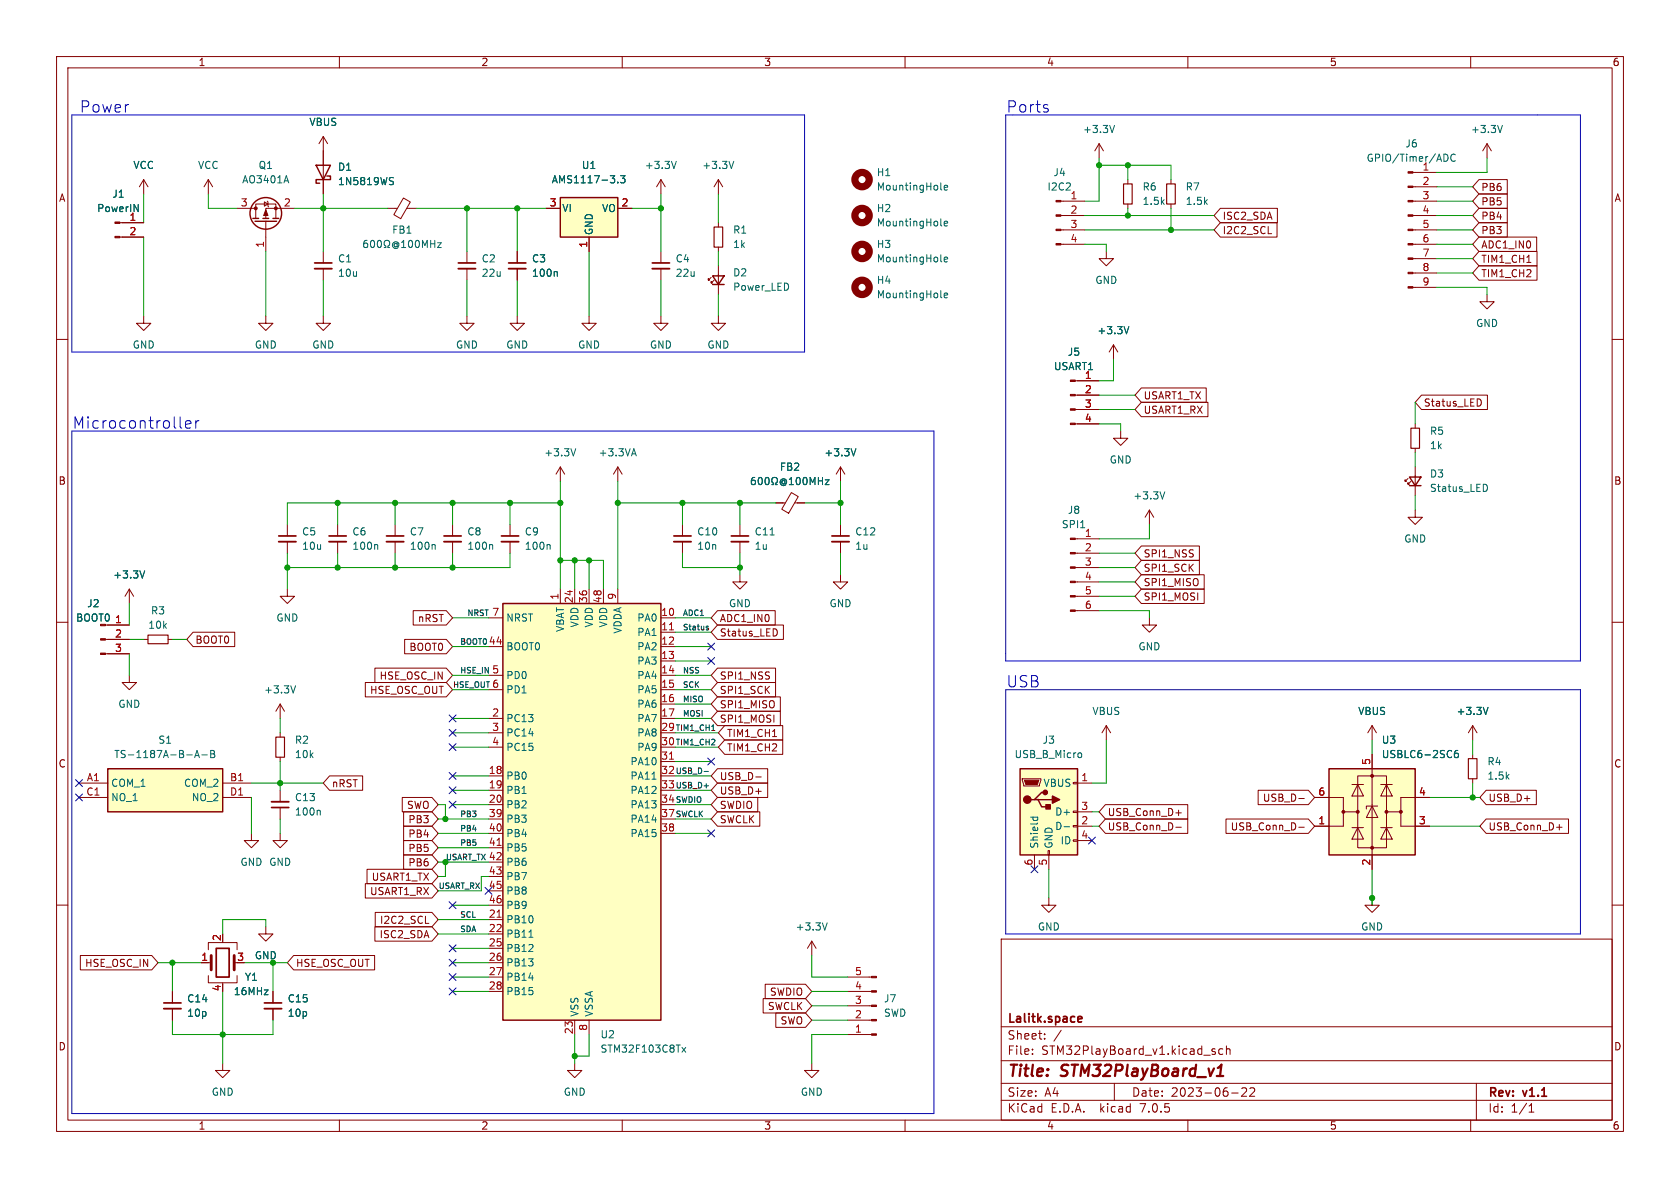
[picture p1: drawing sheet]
<svg xmlns="http://www.w3.org/2000/svg" width="297mm" height="210mm" viewBox="0 0 297 210" stroke-linecap="round" stroke-linejoin="round" font-family="sans-serif">
<g fill="none" stroke="#840000" stroke-width=".18">
<path d="M10 10h277v190h-277zM12 12h273v186h-273zM60 10v2M110 10v2M160 10v2M210 10v2M260 10v2M21.2 39.4h4.2M25.4 31.8l-.8 1.2M25.4 31.8v2.5M25.4 31.8l.8 1.2M36.8 31.8l-.7 1.2"/>
<path d="M36.8 31.8v2.5M36.8 31.8l.8 1.2M41.9 36.8h3.3M45.2 38.6v-2.5h3.6v2.5M46.7 35.7l.7 .4-.7 .3zM47 39.1v5.4M47.2 35.6l.2 .1v.7l.1 .2M52.1 36.8h-5.1v1.8M57.1 24.1v10.2M57.1 24.1l-.7 1.3M57.1 24.1l.8 1.3M68.6 36.8h1.6"/>
<path d="M71.3 35l1.2 .7-1.7 3-1.2-.8zM71.9 36.8h1.8M96.5 36.8h2.6M109.2 36.8h2.6M116.8 31.8v2.5M116.8 31.8l-.7 1.2M116.8 31.8l.8 1.2M127 31.8v2.5M127 39.4v.7M127 31.8l-.8 1.2M127 31.8l.8 1.2M187.6 38.1h4.2"/>
<path d="M187.6 35.6h4.2M194.3 25.4l-.8 1.3M194.3 25.4v2.5M194.3 25.4l.8 1.3M199.4 31.8v.7M199.4 36.1v.7M207 31.8v.7M207 36.1v.7M215.7 39.4h10.1v2.5h-10.1l-1.1-1.3zM215.7 36.8h10.1v2.6h-10.1l-1.1-1.3zM249.8 38.1h4.2M249.8 35.6h4.2"/>
<path d="M249.8 33h4.2M249.8 30.5h4.2M261.5 36.8h5v2.6h-5l-1.2-1.3zM261.5 39.4h5v2.5h-5l-1.2-1.3zM261.5 34.3h5v2.5h-5l-1.2-1.2zM261.5 31.7h5v2.6h-5l-1.2-1.3zM262.9 25.4l-.8 1.3M262.9 25.4v2.5M262.9 25.4l.8 1.3M10 60h2M21.2 41.9h4.2M25.4 55.9v1.3h1.3l-1.3 1.2-1.3-1.2h1.3"/>
<path d="M47 55.9v1.3h1.3l-1.3 1.2-1.3-1.2h1.3M57.1 55.9v1.3h1.3l-1.3 1.2-1.2-1.2h1.2M57.1 44.5v2M57.1 47.5v2M82.5 55.9v1.3h1.3l-1.3 1.2-1.2-1.2h1.2M82.5 44.5v2M82.5 47.5v2M91.4 55.9v1.3h1.3l-1.3 1.2-1.2-1.2h1.2M91.4 44.5v2M91.4 47.5v2M104.1 55.9v1.3h1.3l-1.3 1.2-1.2-1.2h1.2M104.1 41.9v2.6"/>
<path d="M116.8 55.9v1.3h1.3l-1.3 1.2-1.2-1.2h1.2M116.8 44.5v2M116.8 47.5v2M125.7 49l-.5 .5v-.2v.2h.3M126.2 49.5l-.5 .5v-.2v.2h.3M127 55.9v1.3h1.3l-1.3 1.2-1.3-1.2h1.3M127 43.7v.8M127 47v5.1M187.6 43.2h4.2M187.6 40.6h4.2M195.6 44.5v1.2h1.2l-1.2 1.3-1.3-1.3h1.3M224.2 41.3h.6"/>
<path d="M249.8 43.2h4.2M249.8 40.6h4.2M249.8 50.8h4.2M249.8 48.3h4.2M249.8 45.7h4.2M261.5 47h10.2v2.5h-10.2l-1.2-1.2zM261.5 41.9h10.2v2.6h-10.2l-1.2-1.3zM261.5 44.4h10.2v2.6h-10.2l-1.2-1.3zM262.9 52.1v1.2h1.3l-1.3 1.3-1.3-1.3h1.3M269.9 46.4h.7M285 60h2M190.1 74.9h4.2"/>
<path d="M190.1 72.4h4.2M190.1 69.9h4.2M190.1 67.3h4.2M196.8 61l-.7 1.2M196.8 61v2.5M196.8 61l.8 1.2M198.1 76.2v1.3h1.3l-1.3 1.2-1.3-1.2h1.3M201.8 68.6h11.4v2.5h-11.4l-1.1-1.2zM201.8 71.1h11.7v2.6h-11.7l-1.1-1.3zM250.2 74.9v.8M250.2 79.2v.8M251.3 69.8h11.7v2.6h-11.7l-1.1-1.3z"/>
<path d="M261.5 70.5a.68 .68 0 0 1 .4 .7 .68 .68 0 0 1-.4 .6M50.8 92.7v2M50.8 95.8v2M59.7 92.7v2M59.7 95.8v2M69.8 92.7v2M69.8 95.8v2M80 92.7v2M80 95.8v2M90.2 92.7v2M90.2 95.8v2M99.1 82.6l-.8 1.2"/>
<path d="M99.1 82.6v2.5M99.1 82.6l.7 1.2M109.2 82.6l-.7 1.2M109.2 82.6v2.5M109.2 82.6l.8 1.2M120.6 92.7v2M120.6 95.8v2M130.8 92.7v2M130.8 95.8v2M137.2 88.9h1.6M139.9 87.1l1.2 .7-1.7 2.9-1.2-.7zM140.5 88.9h1.7"/>
<path d="M148.6 82.6l-.8 1.2M148.6 82.6v2.5M148.6 92.7v2M148.6 95.8v2M148.6 82.6l.8 1.2M190.1 97.8h4.2M190.1 95.3h4.2M201.8 99.1h10.2v2.5h-10.2l-1.1-1.3zM201.8 96.5h10.2v2.6h-10.2l-1.1-1.3zM203.2 90.2l-.8 1.2M203.2 90.2v2.5M203.2 90.2l.8 1.2"/>
<path d="M248.9 84.6l-.5 .5v-.3v.3h.3M249.4 85.1l-.5 .5v-.3v.3h.3M250.2 90.2v1.2h1.3l-1.3 1.3-1.3-1.3h1.3M250.2 82.6v5M10 110h2M18.6 113h4.3M18.6 115.6h4.3M19 110.5h3.9M22.9 119.4v1.3h1.2l-1.2 1.2-1.3-1.2h1.3M22.9 104.1l-.8 1.3M22.9 104.1v2.6M22.9 104.1l.7 1.3"/>
<path d="M25.4 113h.8M29.7 113h.8M34.1 111.8h7.4v2.5h-7.4l-1.1-1.3zM50.8 104.1v1.3h1.3l-1.3 1.3-1.3-1.3h1.3M66.3 118.1h12.6l1.1 1.3-1.1 1.3h-12.6zM71.5 113h7.4l1.1 1.3-1.1 1.3h-7.4zM73 107.9h5.9l1.1 1.3-1.1 1.3h-5.9zM86.4 109.2h2.5M86.4 114.3h2.5M86.4 119.4h2.5M99.1 104.1v2.6M101.6 104.1v2.6"/>
<path d="M104.1 104.1v2.6M106.7 104.1v2.6M109.2 104.1v2.6M116.8 109.2h2.6M116.8 111.8h2.6M116.8 114.3h2.6M116.8 116.8h2.6M116.8 119.4h2.6M126.8 118.1h10.3v2.6h-10.3l-1.1-1.3zM126.8 110.5h11.7v2.5h-11.7l-1.1-1.2zM126.8 107.9h10.2v2.6h-10.2l-1.1-1.3zM130.8 101.6v1.3h1.3l-1.3 1.2-1.3-1.2h1.3"/>
<path d="M137 111.2a.68 .68 0 0 1 .4 .6 .68 .68 0 0 1-.4 .6M148.6 101.6v1.3h1.3l-1.3 1.2-1.3-1.2h1.3M190.1 108h4.2M190.1 105.4h4.2M190.1 102.9h4.2M190.1 100.3h4.2M201.8 104.1h11.1v2.6h-11.1l-1.1-1.3zM201.8 101.6h11.1v2.5h-11.1l-1.1-1.2zM203.2 109.2v1.3h1.3l-1.3 1.3-1.3-1.3h1.3M285 110h2M14 138.4h5M39.4 138.4h5"/>
<path d="M49.5 124.5v2.5M49.5 129.5v.8M49.5 133.9v.7M49.5 139.7v2M49.5 124.5l-.7 1.2M49.5 124.5l.8 1.2M58.3 137.2h5.8v2.5h-5.8l-1.2-1.3zM64.6 120.6h14.3l1.1 1.3-1.1 1.3h-14.3zM86.4 121.9h2.5M86.4 127h2.5M86.4 137.2h2.5M86.4 139.7h2.5"/>
<path d="M86.4 129.5h2.5M86.4 132.1h2.5M116.8 121.9h2.6M116.8 124.5h2.6M116.8 127h2.6M116.8 137.2h2.6M116.8 139.7h2.6M116.8 129.5h2.6M116.8 132.1h2.6M116.8 134.6h2.6M126.8 138.4h8.9v2.6h-8.9l-1.1-1.3zM126.8 135.9h8.9v2.5h-8.9l-1.1-1.2z"/>
<path d="M126.8 123.2h11.2v2.5h-11.2l-1.1-1.2zM126.8 120.6h10.3v2.6h-10.3l-1.1-1.3zM126.8 125.7h11.2v2.6h-11.2l-1.1-1.3zM128.1 128.3h10.3v2.5h-10.3l-1.1-1.3zM128.1 130.8h10.3v2.6h-10.3l-1.1-1.3zM133.6 137.3h1M136.6 130.2h.7M180.7 137.7h3.3v.2l-.2 1h-2.8zM189.7 138.3h.8v.3h-.8zM190.5 138.4h2.5M195.6 128.3l-.8 1.2M195.6 128.3v2.5"/>
<path d="M195.6 128.3l.7 1.2M222.4 139.7h8.9l1.1 1.3-1.1 1.2h-8.9zM239 138.7h2M240 137.2h5.1v12.7h-5.1zM240 138.7l1 2h-2zM242.6 128.3l-.8 1.2M242.6 128.3v2.5M242.6 133.4v20.3M242.6 128.3l.7 1.2M244.1 138.7h2M245.1 138.7l1 2h-2zM260.3 128.3v2.5"/>
<path d="M260.3 133.4v.7M260.3 137.7v.7M260.3 128.3l-.7 1.2M260.3 128.3l.8 1.2M262.7 139.7h8.9v2.5h-8.9l-1.1-1.2zM10 160h2M14 141h5M39.4 141h5M44.4 147.3v1.3h1.3l-1.3 1.3-1.2-1.3h1.2M49.5 147.3v1.3h1.3l-1.3 1.3-1.2-1.3h1.2M49.5 142.7v2.1M64.6 156.2h11.8l1.1 1.3-1.1 1.3h-11.8z"/>
<path d="M64.9 153.7h11.5l1.1 1.2-1.1 1.3h-11.5zM71.1 141h5.3l1.1 1.2-1.1 1.3h-5.3zM71.4 146h5l1.1 1.3-1.1 1.3h-5zM71.4 148.6h5l1.1 1.3-1.1 1.2h-5zM71.4 143.5h5l1.1 1.3-1.1 1.3h-5zM71.4 151.1h5l1.1 1.3-1.1 1.3h-5zM86.4 142.2h2.5M86.4 144.8h2.5M86.4 147.3h2.5M86.4 149.9h2.5M86.4 152.4h2.5M86.4 154.9h2.5"/>
<path d="M86.4 157.5h2.5M116.8 142.2h2.6M116.8 144.8h2.6M116.8 147.3h2.6M126.8 143.5h7.5v2.6h-7.5l-1.1-1.3zM126.8 141h7.2v2.5h-7.2l-1.1-1.3zM182.9 151.1v2.6M185.3 150.4h.2v.7h-.2zM185.4 158.8v1.2h1.3l-1.3 1.3-1.3-1.3h1.3M185.4 151.1v2.6M189.7 148.5h.8v.2h-.8zM189.7 145.9h.8v.3h-.8z"/>
<path d="M189.7 143.4h.8v.2h-.8zM190.5 146.1h2.5M190.5 143.5h2.5M190.5 148.6h2.5M195.4 144.8h14.6v2.5h-14.6l-1.1-1.2zM195.4 142.2h14.6v2.6h-14.6l-1.1-1.3zM207.9 146.2h.9M207.9 143.7h.9M216.7 144.8h14.6l1.1 1.3-1.1 1.2h-14.6zM229.6 146.2h1M229.6 141.2h1M232.4 141h5.1v2.5h2.5"/>
<path d="M237.5 143.5v2.6h-5.1M239 146.3h2M240 146.3l1 2h-2zM242.6 158.8v1.2h1.2l-1.2 1.3-1.3-1.3h1.3M242.6 142.5l1 2h-2zM243.6 142.5h-2v.5M244.1 146.3h2M245.1 146.3l1 2h-2zM247.6 143.5v2.6h5.1M252.7 141h-5.1v2.5h-2.5M262.7 144.8h14.6v2.5h-14.6l-1.1-1.2zM275.2 146.2h1"/>
<path d="M285 160h2M14.2 168.9h12.6l1.1 1.3-1.1 1.3h-12.6zM30.5 175.3v2M30.5 178.3v2M35.6 170.2h1.7M36.8 172.5v1.2h5.1v-1.2M36.8 167.9v-1.3h5.1v1.3M39.4 173.7v.3M47 163.8v1.3h1.3l-1.3 1.3-1.3-1.3h1.3M48.3 175.3v2M48.3 178.3v2M51.9 168.9h14.3v2.6h-14.3l-1.1-1.3z"/>
<path d="M66.3 163.8h10.1l1.1 1.3-1.1 1.3h-10.1zM66.3 161.3h10.1l1.1 1.3-1.1 1.2h-10.1zM86.4 172.7h2.5M86.4 175.3h2.5M86.4 170.2h2.5M86.4 162.6h2.5M86.4 165.1h2.5M86.4 167.6h2.5M86.4 160h2.5M134.9 176.5h7.5l1.1 1.3-1.1 1.3h-7.5zM135.3 174h7.1l1.1 1.3-1.1 1.2h-7.1zM137.2 179.1h5.2l1.1 1.2-1.1 1.3h-5.2z"/>
<path d="M143.5 166.4l-.8 1.2M143.5 166.4v2.5M143.5 166.4l.8 1.2M149.9 172.7h4.2M149.9 175.3h4.2M149.9 177.8h4.2M177 166h108v32h-108zM39.4 188v1.2h1.2l-1.2 1.3-1.3-1.3h1.3M60 198v2M101.6 188v1.2h1.3l-1.3 1.3-1.3-1.3h1.3M101.6 180.3v2.6M104.1 180.3v2.6"/>
<path d="M110 198v2M143.5 188v1.2h1.3l-1.3 1.3-1.3-1.3h1.3M149.9 180.3h4.2M149.9 182.9h4.2M160 198v2M177 194.5h108M177 191.5h108M177 187.5h108M177 181.5h108M182.5 186.3v.1M182.5 185.5v.1M184.7 183.6v.1"/>
<path d="M184.7 182.8v.1M187.6 182.1l-1.3 2M197 191.5v3M210 198v2M214.8 185.5l-.3-.1-.3 .2 .1 .2 .5 .2v.3h-.6M216.2 185.5l-.5-.1-.2 .3v.4l.1 .2h.6M216.8 185.5l.2-.1 .4 .1 .1 .9M216.8 184.9v1.5M217.7 193.2h1.2M219.5 192.4l.6-.1 .2 .1 .1 .3-.9 1.1h.9M221 192.4l.5-.1 .2 .1 .1 .3-.9 1.1h.9M260 198v2"/>
<path d="M261 191.5v6.5M270.3 196.6h.9M270.3 195.5l.4-.4v1.5"/>
</g>
<path d="M215.1 190.2h1.2M215.7 188.5l.2-.3-.2 2" fill="none" stroke="#840000" stroke-width=".4"/>
<g fill="none" stroke="#840000" stroke-width=".3">
<path d="M55.6 46.5h3.1M81 46.5h3.1M89.9 46.5h3.1M115.3 46.5h3.1M49.3 94.7h3M58.2 94.7h3M68.3 94.7h3.1M78.5 94.7h3M88.6 94.7h3.1M119.1 94.7h3.1M129.3 94.7h3M147.1 94.7h3"/>
<path d="M48 142.7h3.1M29 177.3h3M38.2 167.6h2.3v5.1h-2.3zM46.7 177.3h3.1M190.6 179.8l.5-.1 .2 .3-.7 .2M190.6 180.6h.6"/>
</g>
<g fill="none" stroke="#006464" stroke-width=".18">
<path d="M23.7 36.1l.7 1.3v-1.3M50.6 31.1l.4 1.2M69.1 32l.3 .1 .2 .3-.3 .2h-.3M69.1 31.4h.5M109.2 32.2v.1M109.7 31.1h.8l-.4 .4 .3 .2v.5l-.2 .1-.5-.1M119.6 28.5l-.5 1.3M129.7 28.5l-.4 1.3M166.4 33.5l.1 .1M166.4 39.9h.1M166.9 33.2l.6-.1v-.3h-.4l-.2 .1 .1 .6h.5M166.9 39.5l.6-.1v-.2l-.4-.1-.2 .2 .1 .6h.5"/>
<path d="M197 22.2l-.4 1.2M255.6 27.2a.68 .68 0 0 1 .4 .7 .68 .68 0 0 1-.4 .6M257.3 27.4a.6 .6 0 0 0-.9 .4 .6 .6 0 0 0 .6 .7l.3-.1M265.6 22.2l-.4 1.2M64.9 42.5l-.4 .1a.85 .85 0 0 0 0 1.2l.5-.2v-.4l-.2-.2h-.4l-.1 .2M65.6 42.6l.2-.1a.68 .68 0 0 1 .4 .6 .68 .68 0 0 1-.4 .7l-.2-.2-.1-.3zM66.8 42.6l.2-.1a.68 .68 0 0 1 .4 .6 .68 .68 0 0 1-.4 .7l-.2-.2-.1-.3zM67.9 43.8h.3v-.3a.54 .54 0 0 1-.3-.7 .54 .54 0 0 1 .8-.2 .58 .58 0 0 1-.1 .9v.3h.3M70.2 43.2a.31 .31 0 0 0-.4-.1 .31 .31 0 0 0 0 .5 .31 .31 0 0 0 .4-.1M70.2 43v.5M70.2 43.5l.1 .1a.55 .55 0 0 0-.3-.9 .55 .55 0 0 0-.6 .6 .61 .61 0 0 0 .3 .6 .61 .61 0 0 0 .7-.1M71 43.8h.7"/>
<path d="M71 42.9l.4-.4v1.3M72.3 42.6l.2-.1a.68 .68 0 0 1 .5 .6 .68 .68 0 0 1-.5 .7l-.2-.2-.1-.3zM73.5 42.6l.2-.1a.68 .68 0 0 1 .5 .6 .68 .68 0 0 1-.5 .7l-.2-.2-.1-.3zM74.7 43.8v-1.3l.4 .9 .4-.9v1.3M76.1 42.5v1.3M76.1 43.1h.8M76.9 42.5v1.3M77.3 42.9h.7l-.7 .9h.7M98.3 48l.2 .2v.6M166.4 52.6h.1M166.4 46.2l.1 .1M166.9 45.9l.6-.1v-.3h-.4l-.2 .1 .1 .6h.5"/>
<path d="M166.9 52.2l.6-.1v-.2l-.4-.1-.2 .2 .1 .6h.5M199.6 57.7l-.5 1.3M101.8 79.3l-.4 1.3M112.1 79.3l.4 1.3M151.3 79.3l-.4 1.3M66.6 96.3l.2 .1v.7M76.8 96.3l.1 .1v.7M86.9 96.3l.2 .1v.7M97.1 96.3l.2 .1v.7M111.8 80.2h.6M133.4 84.4l-.3 .1a.85 .85 0 0 0 0 1.2l.4-.2 .1-.4-.3-.2h-.4l-.1 .2M134.2 84.5l.1-.1a.68 .68 0 0 1 .5 .6 .68 .68 0 0 1-.5 .7l-.1-.2-.2-.3z"/>
<path d="M135.4 84.5l.1-.1a.68 .68 0 0 1 .5 .6 .68 .68 0 0 1-.5 .7l-.1-.2-.2-.3zM136.5 85.7h.3v-.3a.54 .54 0 0 1-.3-.7 .54 .54 0 0 1 .7-.2 .58 .58 0 0 1-.1 .9v.3h.3M138.8 85.1a.31 .31 0 0 0-.5-.1 .31 .31 0 0 0 0 .5 .31 .31 0 0 0 .5-.1M138.8 84.9v.5M138.8 85.4l.1 .1a.55 .55 0 0 0-.3-.9 .55 .55 0 0 0-.7 .6 .61 .61 0 0 0 .4 .6 .61 .61 0 0 0 .6-.1M139.5 85.7h.8M139.5 84.8l.4-.4v1.3M140.9 84.5l.2-.1a.68 .68 0 0 1 .4 .6 .68 .68 0 0 1-.4 .7l-.2-.2-.1-.3zM142.1 84.5l.2-.1a.68 .68 0 0 1 .4 .6 .68 .68 0 0 1-.4 .7 .84 .84 0 0 1-.2-1.2zM143.2 85.7v-1.3l.5 .9 .4-.9v1.3M144.7 84.4v1.3M144.7 85h.7"/>
<path d="M145.4 84.4v1.3M145.9 84.8h.7l-.7 .9h.7M191 93.3h.8M205.9 86.9l-.4 1.3M262.5 85.6a.68 .68 0 0 1 .5 .6 .68 .68 0 0 1-.5 .7M25.6 100.9l-.4 1.3M33 133.4h1M34.4 133.9l.4-1.2 .5 1.2M34.5 133.6h.6M35.7 133.4h.9M37.3 132.7h.4l.2 .2-.2 .4 .2 .1 .1 .3-.3 .2h-.4zM37.3 133.3h.4"/>
<path d="M52.3 121.2l-.5 1.3M190.8 133.1h.3l.1 .2v.5l-.4 .1M257.7 132.7h-.3a.86 .86 0 0 0 0 1.2l.4-.1v-.4l-.2-.3-.4 .1-.1 .2M263.1 125l-.5 1.3M56.4 143.2l.2 .2v.7M182.2 144.5h1.3M182.7 144.5l-.1 .3M183.4 144.5l.1 .3M188.1 146.1h1M93.5 165.7h.7M146.2 163.1l-.4 1.3M120.6 185.2l.6 .8"/>
<path d="M121.2 185.2l-.6 .8"/>
</g>
<g fill="none" stroke="#840000" stroke-width=".33">
<path d="M55.6 47.5h3.1M81 47.5h3.1M89.9 47.5h3.1M115.3 47.5h3.1M49.3 95.8h3M58.2 95.8h3M68.3 95.8h3.1M78.5 95.8h3M88.6 95.8h3.1M119.1 95.8h3.1M129.3 95.8h3M147.1 95.8h3"/>
<path d="M48 141.7h3.1M29 178.3h3M46.7 178.3h3.1"/>
</g>
<g fill="#840000" stroke="#840000" stroke-width=".18">
<path d="M154.1 172.6h.8v.2h-.8z"/>
<path d="M154.1 175.1h.8v.3h-.8z"/>
<path d="M154.1 177.7h.8v.2h-.8z"/>
<path d="M154.1 180.2h.8v.3h-.8z"/>
<path d="M154.1 182.8h.8v.2h-.8z"/>
<path d="M189.2 107.8h.9v.3h-.9z"/>
<path d="M189.2 105.3h.9v.2h-.9z"/>
<path d="M189.2 102.7h.9v.3h-.9z"/>
<path d="M189.2 100.2h.9v.3h-.9z"/>
<path d="M189.2 97.7h.9v.2h-.9z"/>
<path d="M189.2 95.1h.9v.3h-.9z"/>
<path d="M181.1 137.9h2.5l-.2 .8h-2z"/>
<path d="M47 37.1l.4 1h-.8z"/>
<path d="M17.8 115.4h.8v.3h-.8z"/>
<path d="M17.8 112.9h.8v.3h-.8z"/>
<path d="M186.7 43.1h.9v.2h-.9z"/>
<path d="M186.7 40.5h.9v.3h-.9z"/>
<path d="M186.7 38h.9v.2h-.9z"/>
<path d="M186.7 35.4h.9v.3h-.9z"/>
<path d="M20.3 41.8h.9v.2h-.9z"/>
<path d="M20.3 39.2h.9v.3h-.9z"/>
<path d="M189.2 74.8h.9v.3h-.9z"/>
<path d="M189.2 72.3h.9v.2h-.9z"/>
<path d="M189.2 69.7h.9v.3h-.9z"/>
<path d="M189.2 67.2h.9v.2h-.9z"/>
<path d="M248.9 50.7h.9v.2h-.9z"/>
<path d="M248.9 48.1h.9v.3h-.9z"/>
<path d="M248.9 45.6h.9v.2h-.9z"/>
<path d="M248.9 43.1h.9v.2h-.9z"/>
<path d="M248.9 40.5h.9v.3h-.9z"/>
<path d="M248.9 38h.9v.2h-.9z"/>
<path d="M248.9 35.4h.9v.3h-.9z"/>
<path d="M248.9 32.9h.9v.2h-.9z"/>
<path d="M248.9 30.4h.9v.2h-.9z"/>
<circle cx="48.8" cy="36.8" r=".25"/>
<circle cx="45.2" cy="36.8" r=".25"/>
<circle cx="237.5" cy="143.5" r=".25"/>
<circle cx="240" cy="143.5" r=".25"/>
<circle cx="242.6" cy="149.9" r=".25"/>
<circle cx="242.6" cy="137.2" r=".25"/>
<circle cx="245.1" cy="143.5" r=".25"/>
<circle cx="247.6" cy="143.5" r=".25"/>
</g>
<g fill="none" stroke="#840000" stroke-width="1.3">
<circle cx="152.4" cy="31.7" r="1.27"/>
<circle cx="152.4" cy="38.1" r="1.27"/>
<circle cx="152.4" cy="44.4" r="1.27"/>
<circle cx="152.4" cy="50.8" r="1.27"/>
</g>
<g fill="#ffffc2" stroke="#ffffc2" stroke-width=".18">
<path d="M180.3 135.9h10.2v15.2h-10.2z"/>
<path d="M99.1 34.9h10.1v7h-10.1z"/>
<path d="M19 135.9h20.4v7.6h-20.4z"/>
<path d="M234.9 135.9h15.3v15.2h-15.3z"/>
<path d="M88.9 106.7h27.9v73.6h-27.9z"/>
</g>
<g fill="none" stroke="#840000" stroke-width=".25">
<path d="M44.7 38.6h1M45.1 39.1h3.8M46.5 38.6h1M48.3 38.6h1M55.9 29.2h2.5l-1.3 2.6zM57.8 31.1h.6v.7h-2.5v.6h.6M99.1 34.9h10.1v7h-10.1zM126 48.8h2l-1 1.5zM126 50.3h2M249.2 84.3h2l-1 1.6zM249.2 85.9h2M88.9 106.7h27.9v73.6h-27.9z"/>
<path d="M19 135.9h20.4v7.6h-20.4zM180.3 135.9h10.2v15.2h-10.2zM234.9 135.9h15.3v15.2h-15.3zM182.9 141.4h.6l.6 1.2h1.3M183.5 141.4h2.6M184.8 140.1h-.7l-1.2 1.3h-.7"/>
<circle cx="47" cy="37.7" r="2.79"/>
</g>
<g fill="#840000" stroke="#840000" stroke-width=".25">
<path d="M186.1 140.7l1.2 .7-1.2 .6z"/>
<path d="M184.9 142.2h.8v.8h-.8z"/>
<circle cx="181.6" cy="141.4" r=".63"/>
<circle cx="184.8" cy="140.1" r=".38"/>
</g>
<path d="M198.6 32.5h1.6v3.6h-1.6zM206.2 32.5h1.6v3.6h-1.6zM126.2 40.1h1.6v3.6h-1.6zM249.4 75.7h1.6v3.5h-1.6zM26.2 112.3h3.5v1.5h-3.5zM48.8 130.3h1.5v3.6h-1.5zM259.6 134.1h1.5v3.6h-1.5z" fill="none" stroke="#840000" stroke-width=".2"/>
<path d="M37.3 168.9v2.6M41.4 168.9v2.6" fill="none" stroke="#840000" stroke-width=".51"/>
<path d="M118.4 111.3h.7M118.4 134.2h.7M87.9 149.4h.7M87.9 162.1h.7" fill="none" stroke="#a90000" stroke-width=".18"/>
<path d="M125 111l.2 .1 .1 .1-.4 .2M125 110.7h.2M124.5 136.4h.7M125.8 129.1h.6" fill="none" stroke="#0f0f0f" stroke-width=".18"/>
<path d="M185 19.2l.3 .2-.1 .3-.2 .1M185 18.5l.2 .1M12.7 20.3h129.5v41.9h-129.5zM177.8 20.3v96.5h101.6v-96.5h-100.3M12.7 76.2h152.4v120.7h-152.4zM31.8 75.4l.3 .3M32.8 75l1-.2-.1-.3-.6-.1-.3 .2 .1 1 .2 .1 .6-.1M34.6 74.4v1.3M35.2 74.4a.51 .51 0 0 0-.6 .3M177.8 121.9h101.6v43.2h-101.6z" fill="none" stroke="#0000c2" stroke-width=".18"/>
<g fill="none" stroke="#009600" stroke-width=".18">
<path d="M25.4 34.3v5.1M36.8 34.3v2.5h5.1M52.1 36.8h16.5M57.1 34.3v10.2M73.7 36.8h22.8M82.5 36.8v7.7M91.4 36.8v7.7M111.8 36.8h5M116.8 34.3v10.2M127 34.3v5.1M191.8 38.1h22.8M194.3 29.2h12.7v2.6"/>
<path d="M194.3 27.9v7.7h-2.5M199.4 29.2v2.6M199.4 36.8v1.3M207 36.8v3.8M254 38.1h6.3M254 35.6h6.3M254 33h6.3M262.9 27.9v2.6h-8.9M25.4 41.9v14M47 44.5v11.4M57.1 49.5v6.4M82.5 49.5v6.4"/>
<path d="M91.4 49.5v6.4M104.1 44.5v11.4M116.8 49.5v6.4M127 44.5v2.5M127 52.1v3.8M191.8 43.2h3.8v1.3M191.8 40.6h22.8M254 50.8h8.9v1.3M254 43.2h6.3M254 40.6h6.3M254 48.3h6.3M254 45.7h6.3"/>
<path d="M194.3 74.9h3.8v1.3M194.3 72.4h6.4M194.3 69.9h6.4M196.8 63.5v3.8h-2.5M250.2 71.1v3.8M50.8 97.8v6.3M59.7 88.9v3.8M59.7 97.8v2.5M69.8 88.9v3.8M69.8 97.8v2.5M80 88.9v3.8M80 97.8v2.5"/>
<path d="M90.2 97.8v2.5h-39.4M90.2 88.9v3.8M99.1 88.9h-48.3v3.8M99.1 99.1h7.6v5M99.1 85.1v19M101.6 99.1v5M104.1 99.1v5M109.2 88.9h28M109.2 85.1v19M120.6 97.8v2.5h10.2M120.6 88.9v3.8M130.8 88.9v3.8"/>
<path d="M130.8 97.8v3.8M142.2 88.9h6.4M148.6 85.1v7.6M148.6 97.8v3.8M194.3 97.8h6.4M203.2 92.7v2.6h-8.9M250.2 80v2.6M250.2 87.6v2.6M22.9 106.7v3.8M22.9 115.6v3.8M22.9 113h2.5M30.5 113h2.5"/>
<path d="M80 114.3h6.4M80 119.4h6.4M80 109.2h6.4M119.4 114.3h6.3M119.4 119.4h6.3M119.4 109.2h6.3M119.4 111.8h6.3M119.4 116.8h6.3M194.3 100.3h6.4M194.3 108h8.9v1.2M194.3 102.9h6.4M194.3 105.4h6.4"/>
<path d="M44.4 138.4h12.7M49.5 127v2.5M49.5 134.6v5.1M80 127h6.4M80 139.7h6.4M80 129.5h6.4M80 132.1h6.4M80 121.9h6.4M80 137.2h6.4M119.4 127h6.3M119.4 139.7h6.3M119.4 129.5h7.6"/>
<path d="M119.4 132.1h7.6M119.4 121.9h6.3M119.4 124.5h6.3M119.4 137.2h6.3M119.4 134.6h6.3M195.6 130.8v7.6h-2.6M242.6 130.8v2.6M260.3 130.8v2.6M260.3 138.4v2.6M44.4 141v6.3M49.5 144.8v2.5M77.5 149.9h8.9"/>
<path d="M77.5 144.8h8.9M77.5 142.2h1.2v2.6M77.5 152.4h8.9M77.5 147.3h8.9M78.7 152.4v2.5h-1.2M80 142.2h6.4M86.4 154.9h-1.3v2.6h-7.6M119.4 144.8h6.3M119.4 142.2h6.3M119.4 147.3h6.3M185.4 153.7v5.1M193 143.5h1.3"/>
<path d="M193 146.1h1.3M242.6 153.7v6.3M252.7 141h8.9M252.7 146.1h8.9M27.9 170.2h7.7M30.5 170.2v5.1M39.4 175.3v12.7M43.2 170.2h7.6M47 163.8v-1.2h-7.6v2.5M48.3 170.2v5.1M77.5 165.1h8.9M77.5 162.6h8.9"/>
<path d="M80 172.7h6.4M80 175.3h6.4M80 170.2h6.4M80 167.6h6.4M80 160h6.4M143.5 168.9v3.8h6.4M143.5 177.8h6.4M143.5 175.3h6.4M30.5 180.3v2.6h17.8v-2.6M101.6 182.9v5.1M104.1 182.9v3.8h-2.5M143.5 180.3h6.4"/>
<path d="M149.9 182.9h-6.4v5.1"/>
</g>
<g fill="none" stroke="#000084" stroke-width=".18">
<path d="M125.1 113.7l1.2 1.2M125.1 116.2l1.2 1.2M126.3 113.7l-1.2 1.2M126.3 116.2l-1.2 1.2M13.4 137.8l1.2 1.2M14.6 137.8l-1.2 1.2M79.4 128.9l1.2 1.2M79.4 131.5l1.2 1.2M79.4 136.6l1.2 1.2M79.4 139.1l1.2 1.2M79.4 126.4l1.2 1.2M80.6 128.9l-1.2 1.2"/>
<path d="M80.6 131.5l-1.2 1.2M80.6 136.6l-1.2 1.2M80.6 139.1l-1.2 1.2M80.6 126.4l-1.2 1.2M125.1 134l1.2 1.2M126.3 134l-1.2 1.2M13.4 140.4l1.2 1.2M14.6 140.4l-1.2 1.2M79.4 141.6l1.2 1.2M79.4 159.4l1.2 1.2M80.6 141.6l-1.2 1.2M80.6 159.4l-1.2 1.2"/>
<path d="M85.8 156.9l1.2 1.2M87 156.9l-1.2 1.2M125.1 146.7l1.2 1.2M126.3 146.7l-1.2 1.2M182.3 153.1l1.2 1.2M183.5 153.1l-1.2 1.2M192.4 148l1.2 1.2M193.6 148l-1.2 1.2M79.4 169.6l1.2 1.2M79.4 167l1.2 1.2M79.4 172.1l1.2 1.2M79.4 174.7l1.2 1.2"/>
<path d="M80.6 169.6l-1.2 1.2M80.6 167l-1.2 1.2M80.6 172.1l-1.2 1.2M80.6 174.7l-1.2 1.2"/>
</g>
<g fill="#009600" stroke="#009600" stroke-width=".18">
<circle cx="69.8" cy="100.3" r=".46"/>
<circle cx="80" cy="100.3" r=".46"/>
<circle cx="59.7" cy="100.3" r=".46"/>
<circle cx="50.8" cy="100.3" r=".46"/>
<circle cx="49.5" cy="138.4" r=".46"/>
<circle cx="101.6" cy="186.7" r=".46"/>
<circle cx="30.5" cy="170.2" r=".46"/>
<circle cx="78.7" cy="144.8" r=".46"/>
<circle cx="48.3" cy="170.2" r=".46"/>
<circle cx="39.4" cy="182.9" r=".46"/>
<circle cx="78.7" cy="152.4" r=".46"/>
<circle cx="109.2" cy="88.9" r=".46"/>
<circle cx="99.1" cy="88.9" r=".46"/>
<circle cx="90.2" cy="88.9" r=".46"/>
<circle cx="104.1" cy="99.1" r=".46"/>
<circle cx="101.6" cy="99.1" r=".46"/>
<circle cx="99.1" cy="99.1" r=".46"/>
<circle cx="59.7" cy="88.9" r=".46"/>
<circle cx="80" cy="88.9" r=".46"/>
<circle cx="69.8" cy="88.9" r=".46"/>
<circle cx="82.5" cy="36.8" r=".46"/>
<circle cx="57.1" cy="36.8" r=".46"/>
<circle cx="91.4" cy="36.8" r=".46"/>
<circle cx="260.3" cy="141" r=".46"/>
<circle cx="242.6" cy="158.8" r=".46"/>
<circle cx="116.8" cy="36.8" r=".46"/>
<circle cx="130.8" cy="100.3" r=".46"/>
<circle cx="148.6" cy="88.9" r=".46"/>
<circle cx="120.6" cy="88.9" r=".46"/>
<circle cx="130.8" cy="88.9" r=".46"/>
<circle cx="199.4" cy="29.2" r=".46"/>
<circle cx="199.4" cy="38.1" r=".46"/>
<circle cx="207" cy="40.6" r=".46"/>
<circle cx="194.3" cy="29.2" r=".46"/>
</g>
<g font-size="2.8" fill="#0000c2">
<text x="14" y="20.1">Power</text>
<text x="177.8" y="20.1">Ports</text>
<text x="12.7" y="76">Microcontroller</text>
<text x="177.8" y="121.7">USB</text>
</g>
<g font-size="2.8" fill="#840000">
<text x="178" y="190.8">Title:</text>
<text x="187.5" y="190.8">STM32PlayBoard_v1</text>
</g>
<g font-size="2.1" fill="#840000">
<text x="178" y="183.9">Sheet:</text>
<text x="178" y="181.1">Lalitk.space</text>
<text x="178" y="186.6">File:</text>
<text x="184" y="186.6">STM32PlayBoard_v1.kicad_sch</text>
<text x="178" y="196.8">KiCad</text>
<text x="178" y="194">Size:</text>
<text x="184.6" y="194">A4</text>
<text x="185.7" y="196.8">E.D.A.</text>
<text x="194.4" y="196.8">kicad</text>
<text x="200" y="194">Date:</text>
<text x="201.5" y="196.8">7.0.5</text>
<text x="206.9" y="194">2023-06-22</text>
<text x="263" y="194.2">Rev:</text>
<text x="263" y="196.8">Id:</text>
<text x="267" y="196.8">1/1</text>
<text x="269.2" y="194.2">v1.1</text>
</g>
<g font-size="1.8" fill="#840000">
<text x="35" y="11.8">1</text>
<text x="85" y="11.8">2</text>
<text x="135" y="11.8">3</text>
<text x="185" y="11.8">4</text>
<text x="235" y="11.8">5</text>
<text x="285" y="11.8">6</text>
<text x="10.4" y="35.8">A</text>
<text x="261.8" y="33.9">PB6</text>
<text x="285.4" y="35.8">A</text>
<text x="216.1" y="41.6">I2C2_SCL</text>
<text x="216.1" y="39">ISC2_SDA</text>
<text x="261.8" y="39">PB4</text>
<text x="261.8" y="41.6">PB3</text>
<text x="261.8" y="36.5">PB5</text>
<text x="261.8" y="44.1">ADC1_IN0</text>
<text x="261.8" y="46.6">TIM1_CH1</text>
<text x="261.8" y="49.2">TIM1_CH2</text>
<text x="202.1" y="70.8">USART1_TX</text>
<text x="202.1" y="73.3">USART1_RX</text>
<text x="251.6" y="72">Status_LED</text>
<text x="10.3" y="85.8">B</text>
<text x="285.3" y="85.8">B</text>
<text x="202.1" y="101.2">SPI1_SCK</text>
<text x="202.1" y="98.7">SPI1_NSS</text>
<text x="202.1" y="106.3">SPI1_MOSI</text>
<text x="202.1" y="103.8">SPI1_MISO</text>
<text x="34.4" y="113.9">BOOT0</text>
<text x="73.9" y="110.1">nRST</text>
<text x="127.2" y="112.7">Status_LED</text>
<text x="127.2" y="110.1">ADC1_IN0</text>
<text x="72.3" y="115.2">BOOT0</text>
<text x="65.4" y="122.8">HSE_OSC_OUT</text>
<text x="67.1" y="120.3">HSE_OSC_IN</text>
<text x="127.2" y="125.4">SPI1_MISO</text>
<text x="127.2" y="122.8">SPI1_SCK</text>
<text x="127.2" y="120.3">SPI1_NSS</text>
<text x="127.2" y="127.9">SPI1_MOSI</text>
<text x="128.4" y="130.5">TIM1_CH1</text>
<text x="10.3" y="135.8">C</text>
<text x="128.4" y="133">TIM1_CH2</text>
<text x="285.3" y="135.8">C</text>
<text x="58.6" y="139.3">nRST</text>
<text x="71.9" y="143.2">SWO</text>
<text x="127.2" y="143.2">SWDIO</text>
<text x="127.2" y="140.6">USB_D+</text>
<text x="127.2" y="138.1">USB_D-</text>
<text x="223.2" y="141.9">USB_D-</text>
<text x="263.1" y="141.9">USB_D+</text>
<text x="72.2" y="148.2">PB4</text>
<text x="72.2" y="145.7">PB3</text>
<text x="127.2" y="145.7">SWCLK</text>
<text x="195.7" y="147">USB_Conn_D-</text>
<text x="195.7" y="144.4">USB_Conn_D+</text>
<text x="217.5" y="147">USB_Conn_D-</text>
<text x="263.1" y="147">USB_Conn_D+</text>
<text x="65.7" y="155.9">USART1_TX</text>
<text x="72.2" y="150.8">PB5</text>
<text x="72.2" y="153.3">PB6</text>
<text x="65.4" y="158.4">USART1_RX</text>
<text x="67.1" y="166">ISC2_SDA</text>
<text x="67.1" y="163.5">I2C2_SCL</text>
<text x="15" y="171.1">HSE_OSC_IN</text>
<text x="52.2" y="171.1">HSE_OSC_OUT</text>
<text x="135.7" y="178.7">SWCLK</text>
<text x="136.1" y="176.2">SWDIO</text>
<text x="10.3" y="185.8">D</text>
<text x="138" y="181.3">SWO</text>
<text x="285.3" y="185.8">D</text>
<text x="35" y="199.8">1</text>
<text x="85" y="199.8">2</text>
<text x="135" y="199.8">3</text>
<text x="185" y="199.8">4</text>
<text x="235" y="199.8">5</text>
<text x="285" y="199.8">6</text>
</g>
<g font-size="1.8" fill="#006464">
<text x="54.6" y="22.4">VBUS</text>
<text x="191.4" y="23.7">+3.3V</text>
<text x="260" y="23.7">+3.3V</text>
<text x="241.5" y="28.8">GPIO/Timer/ADC</text>
<text x="248.4" y="26.2">J6</text>
<text x="19.8" y="35.1">J1</text>
<text x="23.5" y="30">VCC</text>
<text x="35" y="30">VCC</text>
<text x="42.8" y="32.6">AO3401A</text>
<text x="45.7" y="30">Q1</text>
<text x="59.7" y="30.4">D1</text>
<text x="59.7" y="32.9">1N5819WS</text>
<text x="97.5" y="32.6">AMS1117-3.3</text>
<text x="102.8" y="30">U1</text>
<text x="113.9" y="30">+3.3V</text>
<text x="124.1" y="30">+3.3V</text>
<text x="154.9" y="31.3">H1</text>
<text x="154.9" y="33.8">MountingHole</text>
<text x="185.1" y="33.8">I2C2</text>
<text x="186.2" y="31.3">J4</text>
<text x="201.9" y="33.8">R6</text>
<text x="209.6" y="33.8">R7</text>
<text x="251.4" y="30.2">1</text>
<text x="17.1" y="37.7">PowerIN</text>
<text x="69.3" y="41.5">FB1</text>
<text x="99.3" y="37.7">VI</text>
<text x="105" y="41.7" transform="rotate(-90 105 41.7)">GND</text>
<text x="106.4" y="37.7">VO</text>
<text x="129.5" y="41.5">R1</text>
<text x="154.9" y="37.7">H2</text>
<text x="154.9" y="40.2">MountingHole</text>
<text x="201.9" y="36.4">1.5k</text>
<text x="209.6" y="36.4">1.5k</text>
<text x="59.7" y="46.6">C1</text>
<text x="85.1" y="46.6">C2</text>
<text x="94" y="46.6">C3</text>
<text x="119.4" y="46.6">C4</text>
<text x="129.5" y="44">1k</text>
<text x="154.9" y="44">H3</text>
<text x="154.9" y="46.5">MountingHole</text>
<text x="59.7" y="49.1">10u</text>
<text x="85.1" y="49.1">22u</text>
<text x="94" y="49.1">100n</text>
<text x="119.4" y="49.1">22u</text>
<text x="129.5" y="49">D2</text>
<text x="129.5" y="51.6">Power_LED</text>
<text x="154.9" y="50.4">H4</text>
<text x="154.9" y="52.9">MountingHole</text>
<text x="193.6" y="50.4">GND</text>
<text x="193.9" y="59.2">+3.3V</text>
<text x="260.9" y="58">GND</text>
<text x="23.4" y="61.8">GND</text>
<text x="45" y="61.8">GND</text>
<text x="55.2" y="61.8">GND</text>
<text x="80.6" y="61.8">GND</text>
<text x="89.4" y="61.8">GND</text>
<text x="102.1" y="61.8">GND</text>
<text x="114.8" y="61.8">GND</text>
<text x="125" y="61.8">GND</text>
<text x="186.3" y="65.6">USART1</text>
<text x="188.7" y="63.1">J5</text>
<text x="252.7" y="77">R5</text>
<text x="96.2" y="80.8">+3.3V</text>
<text x="105.8" y="80.8">+3.3VA</text>
<text x="137.8" y="83.4">FB2</text>
<text x="145.7" y="80.8">+3.3V</text>
<text x="196.1" y="82.1">GND</text>
<text x="252.7" y="79.6">1k</text>
<text x="200.3" y="88.5">+3.3V</text>
<text x="252.7" y="84.6">D3</text>
<text x="252.7" y="87.1">Status_LED</text>
<text x="53.3" y="94.8">C5</text>
<text x="62.2" y="94.8">C6</text>
<text x="72.4" y="94.8">C7</text>
<text x="82.6" y="94.8">C8</text>
<text x="92.7" y="94.8">C9</text>
<text x="123.2" y="94.8">C10</text>
<text x="133.4" y="94.8">C11</text>
<text x="151.1" y="94.8">C12</text>
<text x="187.7" y="93.5">SPI1</text>
<text x="188.7" y="91">J8</text>
<text x="53.3" y="97.4">10u</text>
<text x="62.2" y="97.4">100n</text>
<text x="72.4" y="97.4">100n</text>
<text x="82.6" y="97.4">100n</text>
<text x="92.7" y="97.4">100n</text>
<text x="123.2" y="97.4">10n</text>
<text x="133.4" y="97.4">1u</text>
<text x="151.1" y="97.4">1u</text>
<text x="248.2" y="96.1">GND</text>
<text x="15.4" y="107.5">J2</text>
<text x="20" y="102.4">+3.3V</text>
<text x="128.8" y="107.5">GND</text>
<text x="146.6" y="107.5">GND</text>
<text x="13.4" y="110">BOOT0</text>
<text x="26.2" y="111.3">10k</text>
<text x="26.6" y="108.8">R3</text>
<text x="48.8" y="110">GND</text>
<text x="89.4" y="110">NRST</text>
<text x="99.9" y="111.7" transform="rotate(-90 99.9 111.7)">VBAT</text>
<text x="102.4" y="110.9" transform="rotate(-90 102.4 110.9)">VDD</text>
<text x="105" y="110.9" transform="rotate(-90 105 110.9)">VDD</text>
<text x="107.5" y="110.9" transform="rotate(-90 107.5 110.9)">VDD</text>
<text x="110" y="112" transform="rotate(-90 110 112)">VDDA</text>
<text x="112.6" y="110">PA0</text>
<text x="112.6" y="112.6">PA1</text>
<text x="89.4" y="115.1">BOOT0</text>
<text x="112.6" y="115.1">PA2</text>
<text x="112.6" y="117.7">PA3</text>
<text x="201.2" y="115.1">GND</text>
<text x="20.9" y="125.3">GND</text>
<text x="46.6" y="122.7">+3.3V</text>
<text x="89.4" y="120.2">PD0</text>
<text x="89.4" y="122.7">PD1</text>
<text x="112.6" y="120.2">PA4</text>
<text x="112.6" y="122.7">PA5</text>
<text x="112.6" y="125.3">PA6</text>
<text x="27.9" y="131.6">S1</text>
<text x="52.1" y="131.6">R2</text>
<text x="89.4" y="127.8">PC13</text>
<text x="89.4" y="130.4">PC14</text>
<text x="112.6" y="127.8">PA7</text>
<text x="112.6" y="130.4">PA8</text>
<text x="184.3" y="131.6">J3</text>
<text x="193.1" y="126.6">VBUS</text>
<text x="240.1" y="126.6">VBUS</text>
<text x="244.2" y="131.6">U3</text>
<text x="257.4" y="126.6">+3.3V</text>
<text x="20.1" y="134.2">TS-1187A-B-A-B</text>
<text x="52.1" y="134.2">10k</text>
<text x="89.4" y="138">PB0</text>
<text x="89.4" y="132.9">PC15</text>
<text x="111.4" y="135.4">PA10</text>
<text x="111.4" y="138">PA11</text>
<text x="112.6" y="132.9">PA9</text>
<text x="179.3" y="134.2">USB_B_Micro</text>
<text x="244.2" y="134.2">USBLC6-2SC6</text>
<text x="262.9" y="135.4">R4</text>
<text x="262.9" y="138">1.5k</text>
<text x="19.6" y="139.3">COM_1</text>
<text x="19.6" y="141.8">NO_1</text>
<text x="32.5" y="139.3">COM_2</text>
<text x="33.9" y="141.8">NO_2</text>
<text x="52.1" y="141.8">C13</text>
<text x="89.4" y="140.5">PB1</text>
<text x="89.4" y="143.1">PB2</text>
<text x="111.4" y="140.5">PA12</text>
<text x="111.4" y="143.1">PA13</text>
<text x="184.5" y="139.3">VBUS</text>
<text x="52.1" y="144.3">100n</text>
<text x="89.4" y="145.6">PB3</text>
<text x="89.4" y="148.1">PB4</text>
<text x="111.4" y="145.6">PA14</text>
<text x="111.4" y="148.1">PA15</text>
<text x="186.5" y="146.9">D-</text>
<text x="186.5" y="144.3">D+</text>
<text x="187.5" y="149.4">ID</text>
<text x="42.5" y="153.2">GND GND</text>
<text x="89.4" y="150.7">PB5</text>
<text x="89.4" y="153.2">PB6</text>
<text x="89.4" y="155.8">PB7</text>
<text x="183.7" y="150.1" transform="rotate(-90 183.7 150.1)">Shield</text>
<text x="186.2" y="150.1" transform="rotate(-90 186.2 150.1)">GND</text>
<text x="89.4" y="158.3">PB8</text>
<text x="89.4" y="160.8">PB9</text>
<text x="89.4" y="163.4">PB10</text>
<text x="89.4" y="165.9">PB11</text>
<text x="140.6" y="164.7">+3.3V</text>
<text x="183.4" y="164.7">GND</text>
<text x="240.6" y="164.7">GND</text>
<text x="43.2" y="173.5">Y1</text>
<text x="45" y="169.7">GND</text>
<text x="89.4" y="168.5">PB12</text>
<text x="89.4" y="171">PB13</text>
<text x="89.4" y="173.5">PB14</text>
<text x="33" y="177.4">C14</text>
<text x="33" y="179.9">10p</text>
<text x="41.3" y="176.1">16MHz</text>
<text x="50.8" y="177.4">C15</text>
<text x="50.8" y="179.9">10p</text>
<text x="89.4" y="176.1">PB15</text>
<text x="102.4" y="179.8" transform="rotate(-90 102.4 179.8)">VSS</text>
<text x="105" y="179.8" transform="rotate(-90 105 179.8)">VSSA</text>
<text x="156.2" y="177.4">J7</text>
<text x="156.2" y="179.9">SWD</text>
<text x="106.1" y="183.7">U2</text>
<text x="106.1" y="186.2">STM32F103C8Tx</text>
<text x="37.4" y="193.9">GND</text>
<text x="99.6" y="193.9">GND</text>
<text x="141.5" y="193.9">GND</text>
</g>
<g font-size="1.8" fill="#a90000">
<text x="189.2" y="35.3">1</text>
<text x="251.4" y="32.8">2</text>
<text x="251.4" y="35.3">3</text>
<text x="22.8" y="39.1">1</text>
<text x="22.8" y="41.7">2</text>
<text x="42.5" y="36.6">3</text>
<text x="50.1" y="36.6">2</text>
<text x="97.1" y="36.6">3</text>
<text x="109.8" y="36.6">2</text>
<text x="189.2" y="37.8">2</text>
<text x="189.2" y="40.4">3</text>
<text x="251.4" y="37.8">4</text>
<text x="251.4" y="40.4">5</text>
<text x="46.7" y="43.8" transform="rotate(-90 46.7 43.8)">1</text>
<text x="103.9" y="43.8" transform="rotate(-90 103.9 43.8)">1</text>
<text x="189.2" y="42.9">4</text>
<text x="251.4" y="42.9">6</text>
<text x="251.4" y="45.5">7</text>
<text x="251.4" y="48">8</text>
<text x="251.4" y="50.5">9</text>
<text x="191.7" y="67.1">1</text>
<text x="191.7" y="69.6">2</text>
<text x="191.7" y="72.1">3</text>
<text x="191.7" y="74.7">4</text>
<text x="191.7" y="95">1</text>
<text x="191.7" y="97.5">2</text>
<text x="191.7" y="100.1">3</text>
<text x="98.8" y="106.1" transform="rotate(-90 98.8 106.1)">1</text>
<text x="101.3" y="106.7" transform="rotate(-90 101.3 106.7)">24</text>
<text x="103.9" y="106.7" transform="rotate(-90 103.9 106.7)">36</text>
<text x="106.4" y="106.7" transform="rotate(-90 106.4 106.7)">48</text>
<text x="109" y="106.1" transform="rotate(-90 109 106.1)">9</text>
<text x="191.7" y="102.6">4</text>
<text x="191.7" y="105.2">5</text>
<text x="191.7" y="107.7">6</text>
<text x="20.3" y="110.2">1</text>
<text x="20.3" y="112.8">2</text>
<text x="87" y="109">7</text>
<text x="116.8" y="109">10</text>
<text x="116.8" y="111.5">11</text>
<text x="20.3" y="115.3">3</text>
<text x="87" y="119.1">5</text>
<text x="116.8" y="114">12</text>
<text x="116.8" y="116.6">13</text>
<text x="116.8" y="119.1">14</text>
<text x="87" y="121.7">6</text>
<text x="116.8" y="121.7">15</text>
<text x="116.8" y="124.2">16</text>
<text x="87" y="126.7">2</text>
<text x="87" y="129.3">3</text>
<text x="87" y="131.8">4</text>
<text x="116.8" y="126.7">17</text>
<text x="116.8" y="129.3">29</text>
<text x="116.8" y="131.8">30</text>
<text x="86.4" y="136.9">18</text>
<text x="116.8" y="134.4">31</text>
<text x="116.8" y="136.9">32</text>
<text x="242.3" y="135.3" transform="rotate(-90 242.3 135.3)">5</text>
<text x="15.2" y="140.7">C1</text>
<text x="15.3" y="138.2">A1</text>
<text x="40.6" y="138.2">B1</text>
<text x="40.6" y="140.7">D1</text>
<text x="86.4" y="139.4">19</text>
<text x="86.4" y="142">20</text>
<text x="116.8" y="139.4">33</text>
<text x="116.8" y="142">34</text>
<text x="191.1" y="138.2">1</text>
<text x="191.1" y="143.3">3</text>
<text x="233" y="140.7">6</text>
<text x="250.8" y="140.7">4</text>
<text x="86.4" y="144.5">39</text>
<text x="86.4" y="147.1">40</text>
<text x="86.4" y="149.6">41</text>
<text x="116.8" y="144.5">37</text>
<text x="116.8" y="147.1">38</text>
<text x="191.1" y="145.8">2</text>
<text x="191.1" y="148.3">4</text>
<text x="233" y="145.8">1</text>
<text x="250.8" y="145.8">3</text>
<text x="86.4" y="152.1">42</text>
<text x="86.4" y="154.7">43</text>
<text x="182.6" y="153.1" transform="rotate(-90 182.6 153.1)">6</text>
<text x="185.2" y="153.1" transform="rotate(-90 185.2 153.1)">5</text>
<text x="242.3" y="153.1" transform="rotate(-90 242.3 153.1)">2</text>
<text x="86.4" y="157.2">45</text>
<text x="86.4" y="159.8">46</text>
<text x="39.1" y="166.4" transform="rotate(-90 39.1 166.4)">2</text>
<text x="86.4" y="162.3">21</text>
<text x="86.4" y="164.8">22</text>
<text x="86.4" y="167.4">25</text>
<text x="35.5" y="169.9">1</text>
<text x="41.9" y="169.9">3</text>
<text x="86.4" y="169.9">26</text>
<text x="86.4" y="172.5">27</text>
<text x="151.1" y="172.5">5</text>
<text x="39.1" y="175.3" transform="rotate(-90 39.1 175.3)">4</text>
<text x="86.4" y="175">28</text>
<text x="151.1" y="177.5">3</text>
<text x="151.1" y="175">4</text>
<text x="101.3" y="182.9" transform="rotate(-90 101.3 182.9)">23</text>
<text x="103.9" y="182.3" transform="rotate(-90 103.9 182.3)">8</text>
<text x="151.1" y="182.6">1</text>
<text x="151.1" y="180.1">2</text>
</g>
<text font-size="1.8" fill="#0f0f0f" x="86.4" y="114">44</text>
<g font-size="1.4" fill="#0f0f0f">
<text x="82.5" y="108.9">NRST</text>
<text x="120.6" y="111.5">Status</text>
<text x="120.6" y="108.9">ADC1</text>
<text x="81.3" y="119.1">HSE_IN</text>
<text x="81.3" y="114">BOOT0</text>
<text x="120.6" y="119.1">NSS</text>
<text x="80" y="121.6">HSE_OUT</text>
<text x="120.6" y="121.6">SCK</text>
<text x="120.6" y="124.2">MISO</text>
<text x="119.4" y="131.8">TIM1_CH2</text>
<text x="119.4" y="129.3">TIM1_CH1</text>
<text x="120.6" y="126.7">MOSI</text>
<text x="119.4" y="136.9">USB_D-</text>
<text x="119.4" y="142">SWDIO</text>
<text x="119.4" y="139.4">USB_D+</text>
<text x="81.3" y="149.6">PB5</text>
<text x="81.3" y="147">PB4</text>
<text x="81.3" y="144.5">PB3</text>
<text x="119.4" y="144.5">SWCLK</text>
<text x="78.7" y="152.1">USART_TX</text>
<text x="77.5" y="157.2">USART_RX</text>
<text x="81.3" y="164.8">SDA</text>
<text x="81.3" y="162.3">SCL</text>
</g>
</svg>
